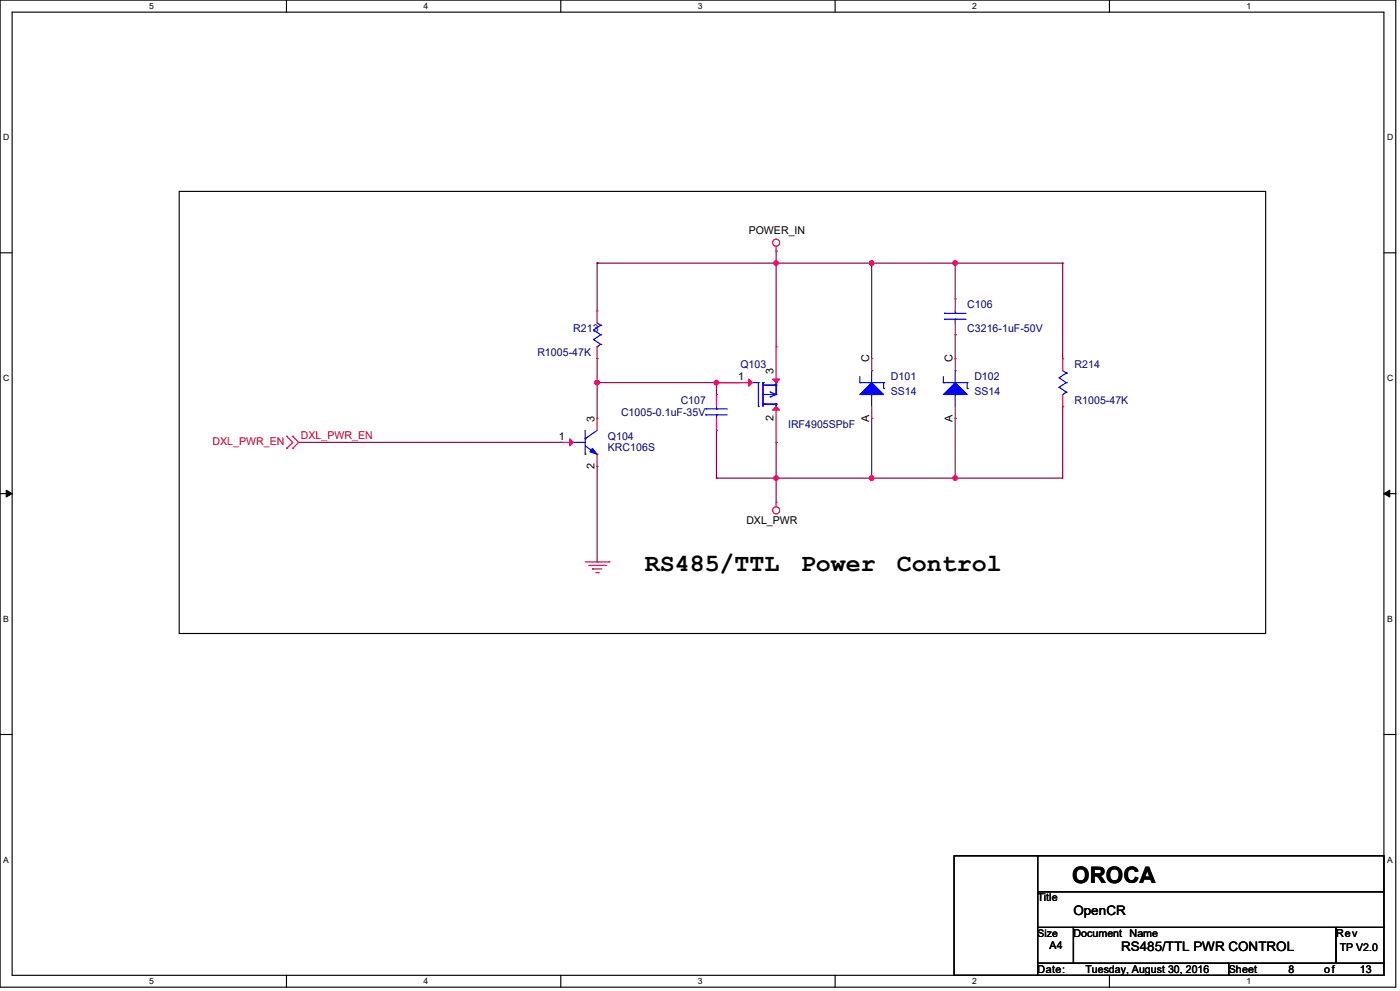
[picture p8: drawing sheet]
<svg xmlns="http://www.w3.org/2000/svg" width="420mm" height="297mm" viewBox="0 0 420 297" stroke-linecap="round" stroke-linejoin="round" font-family="sans-serif">
<path d="M0 0h418.7v295.9h-418.7zM3.6 3.6h411.6v288.7h-411.6z" fill="none" stroke="#000" stroke-width=".34"/>
<g fill="#fff">
<path d="M44.8 .4h1.4v2.9h-1.4z"/>
<path d="M44.8 292.7h1.4v2.9h-1.4z"/>
</g>
<path d="M85.9 0v3.6M85.9 292.3v3.6" fill="none" stroke="#000" stroke-width=".34"/>
<g fill="#fff">
<path d="M127.1 .4h1.4v2.9h-1.4z"/>
<path d="M127.1 292.7h1.4v2.9h-1.4z"/>
</g>
<path d="M168.2 0v3.6M168.2 292.3v3.6" fill="none" stroke="#000" stroke-width=".34"/>
<g fill="#fff">
<path d="M209.4 .4h1.4v2.9h-1.4z"/>
<path d="M209.4 292.7h1.4v2.9h-1.4z"/>
</g>
<path d="M250.5 0v3.6M250.5 292.3v3.6" fill="none" stroke="#000" stroke-width=".34"/>
<g fill="#fff">
<path d="M291.7 .4h1.4v2.9h-1.4z"/>
<path d="M291.7 292.7h1.4v2.9h-1.4z"/>
</g>
<path d="M332.8 0v3.6M332.8 292.3v3.6" fill="none" stroke="#000" stroke-width=".34"/>
<g fill="#fff">
<path d="M374 .4h1.4v2.9h-1.4z"/>
<path d="M374 292.7h1.4v2.9h-1.4z"/>
<path d="M1 39.7h1.8v2.9h-1.8z"/>
<path d="M416.1 39.7h1.9v2.9h-1.9z"/>
<path d="M1 111.8h1.8v2.9h-1.8z"/>
<path d="M416.1 111.8h1.9v2.9h-1.9z"/>
</g>
<path d="M0 75.8h3.6M415.2 75.8h3.6" fill="none" stroke="#000" stroke-width=".34"/>
<g fill="#fff">
<path d="M1 184h1.7v2.9h-1.7z"/>
<path d="M416.1 184h1.7v2.9h-1.7z"/>
</g>
<path d="M0 148h3.6M415.2 148h3.6" fill="none" stroke="#000" stroke-width=".34"/>
<path d="M1.9 146.9l1.7 1.1-1.7 1zM415.2 148l1.7-1.1v2.1z" fill="#000" stroke="#000" stroke-width=".3"/>
<g fill="#fff">
<path d="M1 256.2h1.7v2.9h-1.7z"/>
<path d="M416.1 256.2h1.7v2.9h-1.7z"/>
</g>
<path d="M53.8 57.4h325.9v132.5h-325.9zM0 220.1h3.6M415.2 220.1h3.6" fill="none" stroke="#000" stroke-width=".34"/>
<path d="M179.1 139.7v28.7" fill="none" stroke="#800040" stroke-width=".34"/>
<circle cx="179.1" cy="168.4" r=".17" fill="#800040"/>
<path d="M89.6 132.6h78.8" fill="none" stroke="#800040" stroke-width=".34"/>
<circle cx="168.4" cy="132.6" r=".17" fill="#800040"/>
<path d="M179.1 114.7v10.7" fill="none" stroke="#800040" stroke-width=".34"/>
<circle cx="179.1" cy="114.7" r=".17" fill="#800040"/>
<path d="M179.1 78.9v14.3" fill="none" stroke="#800040" stroke-width=".34"/>
<circle cx="179.1" cy="78.9" r=".17" fill="#800040"/>
<path d="M179.1 78.9h53.7" fill="none" stroke="#800040" stroke-width=".34"/>
<circle cx="179.1" cy="78.9" r=".17" fill="#800040"/>
<circle cx="232.8" cy="78.8" r=".7" fill="#f0f" stroke="#f0f" stroke-width=".34"/>
<path d="M214.9 129v14.3" fill="none" stroke="#800040" stroke-width=".34"/>
<circle cx="214.9" cy="129" r=".17" fill="#800040"/>
<path d="M286.6 143.3h32.2" fill="none" stroke="#800040" stroke-width=".34"/>
<circle cx="286.6" cy="143.3" r=".17" fill="#800040"/>
<circle cx="286.5" cy="143.3" r=".7" fill="#f0f" stroke="#f0f" stroke-width=".34"/>
<path d="M214.9 114.7v3.5" fill="none" stroke="#800040" stroke-width=".34"/>
<circle cx="214.9" cy="114.7" r=".17" fill="#800040"/>
<path d="M232.8 75.3v3.6" fill="none" stroke="#800040" stroke-width=".34"/>
<circle cx="232.8" cy="75.3" r=".17" fill="#800040"/>
<path d="M232.8 78.9h28.7" fill="none" stroke="#800040" stroke-width=".34"/>
<circle cx="232.8" cy="78.9" r=".17" fill="#800040"/>
<path d="M261.5 78.9v28.6" fill="none" stroke="#800040" stroke-width=".34"/>
<circle cx="261.5" cy="78.9" r=".17" fill="#800040"/>
<path d="M261.5 78.9h25.1" fill="none" stroke="#800040" stroke-width=".34"/>
<circle cx="261.5" cy="78.9" r=".17" fill="#800040"/>
<circle cx="261.5" cy="78.8" r=".7" fill="#f0f" stroke="#f0f" stroke-width=".34"/>
<path d="M261.5 125.4v17.9" fill="none" stroke="#800040" stroke-width=".34"/>
<circle cx="261.5" cy="125.4" r=".17" fill="#800040"/>
<path d="M286.6 78.9v10.7" fill="none" stroke="#800040" stroke-width=".34"/>
<circle cx="286.6" cy="78.9" r=".17" fill="#800040"/>
<path d="M286.6 100.3v7.2" fill="none" stroke="#800040" stroke-width=".34"/>
<circle cx="286.6" cy="100.3" r=".17" fill="#800040"/>
<path d="M286.6 125.4v17.9" fill="none" stroke="#800040" stroke-width=".34"/>
<circle cx="286.6" cy="125.4" r=".17" fill="#800040"/>
<path d="M318.8 121.8v21.5" fill="none" stroke="#800040" stroke-width=".34"/>
<circle cx="318.8" cy="121.8" r=".17" fill="#800040"/>
<path d="M318.8 78.9v28.6" fill="none" stroke="#800040" stroke-width=".34"/>
<circle cx="318.8" cy="78.9" r=".17" fill="#800040"/>
<path d="M286.6 78.9h32.2" fill="none" stroke="#800040" stroke-width=".34"/>
<circle cx="286.6" cy="78.9" r=".17" fill="#800040"/>
<circle cx="286.5" cy="78.8" r=".7" fill="#f0f" stroke="#f0f" stroke-width=".34"/>
<path d="M214.9 143.3h17.9" fill="none" stroke="#800040" stroke-width=".34"/>
<circle cx="214.9" cy="143.3" r=".17" fill="#800040"/>
<path d="M232.8 143.3v7.2" fill="none" stroke="#800040" stroke-width=".34"/>
<circle cx="232.8" cy="143.3" r=".17" fill="#800040"/>
<path d="M261.5 143.3h25.1" fill="none" stroke="#800040" stroke-width=".34"/>
<circle cx="261.5" cy="143.3" r=".17" fill="#800040"/>
<circle cx="261.5" cy="143.3" r=".7" fill="#f0f" stroke="#f0f" stroke-width=".34"/>
<path d="M232.8 143.3h28.7" fill="none" stroke="#800040" stroke-width=".34"/>
<circle cx="232.8" cy="143.3" r=".17" fill="#800040"/>
<circle cx="232.8" cy="143.3" r=".7" fill="#f0f" stroke="#f0f" stroke-width=".34"/>
<path d="M232.8 132.6v10.7" fill="none" stroke="#800040" stroke-width=".34"/>
<circle cx="232.8" cy="132.6" r=".17" fill="#800040"/>
<path d="M232.8 78.9v25" fill="none" stroke="#800040" stroke-width=".34"/>
<circle cx="232.8" cy="78.9" r=".17" fill="#800040"/>
<path d="M214.9 114.7h7.2" fill="none" stroke="#800040" stroke-width=".34"/>
<circle cx="214.9" cy="114.7" r=".17" fill="#800040"/>
<path d="M179.1 107.5v7.2" fill="none" stroke="#800040" stroke-width=".34"/>
<circle cx="179.1" cy="107.5" r=".17" fill="#800040"/>
<path d="M179.1 114.7h35.8" fill="none" stroke="#800040" stroke-width=".34"/>
<circle cx="179.1" cy="114.7" r=".17" fill="#800040"/>
<g fill="#f0f" stroke="#f0f" stroke-width=".34">
<circle cx="214.9" cy="114.7" r=".7"/>
<circle cx="179.1" cy="114.7" r=".7"/>
</g>
<path d="M175.6 168.4h7.1" fill="none" stroke="#f00" stroke-width=".34"/>
<circle cx="182.7" cy="168.4" r=".17" fill="#f00"/>
<path d="M176.6 169.5h5.1" fill="none" stroke="#f00" stroke-width=".34"/>
<circle cx="181.7" cy="169.5" r=".17" fill="#f00"/>
<path d="M177.7 170.5h2.9" fill="none" stroke="#f00" stroke-width=".34"/>
<circle cx="177.7" cy="170.5" r=".17" fill="#f00"/>
<path d="M178.8 171.6h.7" fill="none" stroke="#f00" stroke-width=".34"/>
<circle cx="179.5" cy="171.6" r=".17" fill="#f00"/>
<path d="M232.8 73.8v1.5" fill="none" stroke="#f00" stroke-width=".34"/>
<circle cx="232.8" cy="75.3" r=".17" fill="#f00"/>
<g fill="none" stroke="#f00" stroke-width=".34">
<path d="M232.8 150.5v1.4"/>
<circle cx="232.8" cy="72.7" r="1.06"/>
</g>
<circle cx="232.8" cy="150.5" r=".17" fill="#f00"/>
<g fill="none" stroke="#f00" stroke-width=".34">
<path d="M87.8 130.8l1.8 1.8"/>
<circle cx="232.8" cy="153" r="1.06"/>
</g>
<circle cx="87.8" cy="130.8" r=".17" fill="#f00"/>
<path d="M89.6 132.6l-1.8 1.8" fill="none" stroke="#f00" stroke-width=".34"/>
<circle cx="87.8" cy="134.4" r=".17" fill="#f00"/>
<path d="M87.8 132.6l-1.8 1.8" fill="none" stroke="#f00" stroke-width=".34"/>
<circle cx="86" cy="134.4" r=".17" fill="#f00"/>
<path d="M86 130.8l1.8 1.8" fill="none" stroke="#f00" stroke-width=".34"/>
<circle cx="86" cy="130.8" r=".17" fill="#f00"/>
<path d="M286.2 256.5h25.1v35.8h-25.1zM311.3 256.5h103.9v10.8h-103.9zM311.3 278h10.7v10.7h-10.7zM311.3 267.3h103.9v10.7h-103.9zM322 278h78.8v10.7h-78.8zM400.8 278h14.4v10.7h-14.4zM311.3 288.7h57.3v3.6h-57.3zM368.6 288.7h46.6v3.6h-46.6z" fill="none" stroke="#000" stroke-width=".34"/>
<path d="M179.1 96.8l1.1 .7" fill="none" stroke="#00f" stroke-width=".34"/>
<circle cx="180.2" cy="97.5" r=".17" fill="#00f"/>
<path d="M178.1 98.9l2.1 1.4" fill="none" stroke="#00f" stroke-width=".34"/>
<circle cx="180.2" cy="100.3" r=".17" fill="#00f"/>
<path d="M180.2 100.3l-2.1 1.5" fill="none" stroke="#00f" stroke-width=".34"/>
<circle cx="178.1" cy="101.8" r=".17" fill="#00f"/>
<path d="M178.1 101.8l2.1 1.4" fill="none" stroke="#00f" stroke-width=".34"/>
<circle cx="180.2" cy="103.2" r=".17" fill="#00f"/>
<path d="M180.2 103.2l-1.1 .7" fill="none" stroke="#00f" stroke-width=".34"/>
<circle cx="179.1" cy="103.9" r=".17" fill="#00f"/>
<path d="M180.2 97.5l-2.1 1.4" fill="none" stroke="#00f" stroke-width=".34"/>
<circle cx="180.2" cy="97.5" r=".17" fill="#00f"/>
<path d="M179.1 93.2v3.6" fill="none" stroke="#f00" stroke-width=".34"/>
<circle cx="179.1" cy="93.2" r=".17" fill="#f00"/>
<path d="M179.1 103.9v3.6" fill="none" stroke="#f00" stroke-width=".34"/>
<circle cx="179.1" cy="107.5" r=".17" fill="#f00"/>
<path d="M318.8 111.1l1.1 .7" fill="none" stroke="#00f" stroke-width=".34"/>
<circle cx="319.9" cy="111.8" r=".17" fill="#00f"/>
<path d="M317.7 113.2l2.2 1.5" fill="none" stroke="#00f" stroke-width=".34"/>
<circle cx="319.9" cy="114.7" r=".17" fill="#00f"/>
<path d="M319.9 114.7l-2.2 1.4" fill="none" stroke="#00f" stroke-width=".34"/>
<circle cx="317.7" cy="116.1" r=".17" fill="#00f"/>
<path d="M317.7 116.1l2.2 1.4" fill="none" stroke="#00f" stroke-width=".34"/>
<circle cx="319.9" cy="117.5" r=".17" fill="#00f"/>
<path d="M319.9 117.5l-1.1 .7" fill="none" stroke="#00f" stroke-width=".34"/>
<circle cx="318.8" cy="118.2" r=".17" fill="#00f"/>
<path d="M319.9 111.8l-2.2 1.4" fill="none" stroke="#00f" stroke-width=".34"/>
<circle cx="319.9" cy="111.8" r=".17" fill="#00f"/>
<path d="M318.8 107.5v3.6" fill="none" stroke="#f00" stroke-width=".34"/>
<circle cx="318.8" cy="107.5" r=".17" fill="#f00"/>
<path d="M318.8 118.2v3.6" fill="none" stroke="#f00" stroke-width=".34"/>
<circle cx="318.8" cy="121.8" r=".17" fill="#f00"/>
<path d="M261.5 114.7l3.6 3.5h-7.2z" fill="#00f" stroke="#00f" stroke-width=".34"/>
<path d="M261.5 118.2v3.6" fill="none" stroke="#00f" stroke-width=".34"/>
<circle cx="261.5" cy="118.2" r=".17" fill="#00f"/>
<path d="M261.5 111.1v3.6" fill="none" stroke="#00f" stroke-width=".34"/>
<circle cx="261.5" cy="111.1" r=".17" fill="#00f"/>
<path d="M257.9 112.9v1.8" fill="none" stroke="#00f" stroke-width=".34"/>
<circle cx="257.9" cy="114.7" r=".17" fill="#00f"/>
<path d="M257.9 114.7h7.2" fill="none" stroke="#00f" stroke-width=".34"/>
<circle cx="265.1" cy="114.7" r=".17" fill="#00f"/>
<path d="M265.1 114.7v1.8" fill="none" stroke="#00f" stroke-width=".34"/>
<circle cx="265.1" cy="116.5" r=".17" fill="#00f"/>
<path d="M261.5 121.8v3.6" fill="none" stroke="#f00" stroke-width=".34"/>
<circle cx="261.5" cy="125.4" r=".17" fill="#f00"/>
<path d="M261.5 107.5v3.6" fill="none" stroke="#f00" stroke-width=".34"/>
<circle cx="261.5" cy="107.5" r=".17" fill="#f00"/>
<path d="M179.1 129l-3.5 2.5" fill="none" stroke="#00f" stroke-width=".34"/>
<circle cx="175.6" cy="131.5" r=".17" fill="#00f"/>
<path d="M175.6 133.6l3.5 2.5" fill="none" stroke="#00f" stroke-width=".34"/>
<circle cx="179.1" cy="136.1" r=".17" fill="#00f"/>
<path d="M175.6 129v7.1" fill="none" stroke="#00f" stroke-width=".34"/>
<circle cx="175.6" cy="136.1" r=".17" fill="#00f"/>
<path d="M172 132.6h3.6" fill="none" stroke="#00f" stroke-width=".34"/>
<circle cx="172" cy="132.6" r=".17" fill="#00f"/>
<path d="M177.7 134.4l1.4 1.7-2.1-.7z" fill="#00f" stroke="#00f" stroke-width=".34"/>
<path d="M170.9 131.5l1.1 1.1-1.1 1z" fill="#f00" stroke="#f00" stroke-width=".34"/>
<path d="M168.4 132.6h3.6" fill="none" stroke="#f00" stroke-width=".34"/>
<circle cx="168.4" cy="132.6" r=".17" fill="#f00"/>
<path d="M179.1 136.1v3.6" fill="none" stroke="#f00" stroke-width=".34"/>
<circle cx="179.1" cy="139.7" r=".17" fill="#f00"/>
<path d="M179.1 125.4v3.6" fill="none" stroke="#f00" stroke-width=".34"/>
<circle cx="179.1" cy="125.4" r=".17" fill="#f00"/>
<path d="M214.9 121.8v.8" fill="none" stroke="#00f" stroke-width=".34"/>
<circle cx="214.9" cy="122.6" r=".17" fill="#00f"/>
<path d="M211.7 124.3h6.5" fill="none" stroke="#00f" stroke-width=".34"/>
<circle cx="211.7" cy="124.3" r=".17" fill="#00f"/>
<path d="M211.7 122.6h6.5" fill="none" stroke="#00f" stroke-width=".34"/>
<circle cx="211.7" cy="122.6" r=".17" fill="#00f"/>
<path d="M214.9 124.3v1.1" fill="none" stroke="#00f" stroke-width=".34"/>
<circle cx="214.9" cy="124.3" r=".17" fill="#00f"/>
<path d="M214.9 118.2v3.6" fill="none" stroke="#f00" stroke-width=".34"/>
<circle cx="214.9" cy="118.2" r=".17" fill="#f00"/>
<path d="M214.9 125.4v3.6" fill="none" stroke="#f00" stroke-width=".34"/>
<circle cx="214.9" cy="129" r=".17" fill="#f00"/>
<path d="M228.9 114.7v7.1" fill="none" stroke="#00f" stroke-width=".34"/>
<circle cx="228.9" cy="114.7" r=".17" fill="#00f"/>
<path d="M232.8 121.1v.7" fill="none" stroke="#00f" stroke-width=".34"/>
<circle cx="232.8" cy="121.1" r=".17" fill="#00f"/>
<path d="M229.3 121.1h3.5" fill="none" stroke="#00f" stroke-width=".34"/>
<circle cx="229.3" cy="121.1" r=".17" fill="#00f"/>
<path d="M231.4 118.2h1.4" fill="none" stroke="#00f" stroke-width=".34"/>
<circle cx="232.8" cy="118.2" r=".17" fill="#00f"/>
<path d="M232.8 114.7v3.5" fill="none" stroke="#00f" stroke-width=".34"/>
<circle cx="232.8" cy="114.7" r=".17" fill="#00f"/>
<path d="M229.3 115.4h3.2" fill="none" stroke="#00f" stroke-width=".34"/>
<circle cx="232.5" cy="115.4" r=".17" fill="#00f"/>
<path d="M232.8 121.1v.7" fill="none" stroke="#00f" stroke-width=".34"/>
<circle cx="232.8" cy="121.1" r=".17" fill="#00f"/>
<path d="M228.9 121.1h3.9" fill="none" stroke="#00f" stroke-width=".34"/>
<circle cx="228.9" cy="121.1" r=".17" fill="#00f"/>
<path d="M228.9 114.7v7.1" fill="none" stroke="#00f" stroke-width=".34"/>
<circle cx="228.9" cy="114.7" r=".17" fill="#00f"/>
<path d="M228.9 115.4h3.9" fill="none" stroke="#00f" stroke-width=".34"/>
<circle cx="232.8" cy="115.4" r=".17" fill="#00f"/>
<path d="M232.8 114.7v3.5" fill="none" stroke="#00f" stroke-width=".34"/>
<circle cx="232.8" cy="114.7" r=".17" fill="#00f"/>
<path d="M225.7 114.7h1.8" fill="none" stroke="#00f" stroke-width=".34"/>
<circle cx="227.5" cy="114.7" r=".17" fill="#00f"/>
<path d="M227.5 114.7v7.1" fill="none" stroke="#00f" stroke-width=".34"/>
<circle cx="227.5" cy="121.8" r=".17" fill="#00f"/>
<path d="M228.9 118.2h2.9" fill="none" stroke="#00f" stroke-width=".34"/>
<circle cx="231.8" cy="118.2" r=".17" fill="#00f"/>
<path d="M232.8 118.2l-1.7 .8" fill="none" stroke="#00f" stroke-width=".34"/>
<circle cx="231.1" cy="119" r=".17" fill="#00f"/>
<path d="M231.1 117.5l1.7 .7" fill="none" stroke="#00f" stroke-width=".34"/>
<circle cx="231.1" cy="117.5" r=".17" fill="#00f"/>
<path d="M224.6 113.6l1.1 1.1-1.1 1z" fill="#f00" stroke="#f00" stroke-width=".34"/>
<path d="M214.9 114.7h10.8" fill="none" stroke="#f00" stroke-width=".34"/>
<circle cx="214.9" cy="114.7" r=".17" fill="#f00"/>
<path d="M231.8 122.9l1-1.1 1.1 1.1z" fill="#f00" stroke="#f00" stroke-width=".34"/>
<path d="M232.8 121.8v10.8" fill="none" stroke="#f00" stroke-width=".34"/>
<circle cx="232.8" cy="132.6" r=".17" fill="#f00"/>
<path d="M231.8 113.6h2.1l-1.1 1.1z" fill="#f00" stroke="#f00" stroke-width=".34"/>
<path d="M232.8 103.9v10.8" fill="none" stroke="#f00" stroke-width=".34"/>
<circle cx="232.8" cy="103.9" r=".17" fill="#f00"/>
<path d="M286.6 93.2v.7" fill="none" stroke="#00f" stroke-width=".34"/>
<circle cx="286.6" cy="93.9" r=".17" fill="#00f"/>
<path d="M283.3 95.7h6.5" fill="none" stroke="#00f" stroke-width=".34"/>
<circle cx="283.3" cy="95.7" r=".17" fill="#00f"/>
<path d="M283.3 93.9h6.5" fill="none" stroke="#00f" stroke-width=".34"/>
<circle cx="283.3" cy="93.9" r=".17" fill="#00f"/>
<path d="M286.6 95.7v1.1" fill="none" stroke="#00f" stroke-width=".34"/>
<circle cx="286.6" cy="95.7" r=".17" fill="#00f"/>
<path d="M286.6 89.6v3.6" fill="none" stroke="#f00" stroke-width=".34"/>
<circle cx="286.6" cy="89.6" r=".17" fill="#f00"/>
<path d="M286.6 96.8v3.5" fill="none" stroke="#f00" stroke-width=".34"/>
<circle cx="286.6" cy="100.3" r=".17" fill="#f00"/>
<path d="M283 118.2l3.6-3.5 3.6 3.5z" fill="#00f" stroke="#00f" stroke-width=".34"/>
<path d="M286.6 118.2v3.6" fill="none" stroke="#00f" stroke-width=".34"/>
<circle cx="286.6" cy="118.2" r=".17" fill="#00f"/>
<path d="M286.6 111.1v3.6" fill="none" stroke="#00f" stroke-width=".34"/>
<circle cx="286.6" cy="111.1" r=".17" fill="#00f"/>
<path d="M283 112.9v1.8" fill="none" stroke="#00f" stroke-width=".34"/>
<circle cx="283" cy="114.7" r=".17" fill="#00f"/>
<path d="M283 114.7h7.2" fill="none" stroke="#00f" stroke-width=".34"/>
<circle cx="290.2" cy="114.7" r=".17" fill="#00f"/>
<path d="M290.2 114.7v1.8" fill="none" stroke="#00f" stroke-width=".34"/>
<circle cx="290.2" cy="116.5" r=".17" fill="#00f"/>
<path d="M286.6 121.8v3.6" fill="none" stroke="#f00" stroke-width=".34"/>
<circle cx="286.6" cy="125.4" r=".17" fill="#f00"/>
<path d="M286.6 107.5v3.6" fill="none" stroke="#f00" stroke-width=".34"/>
<circle cx="286.6" cy="107.5" r=".17" fill="#f00"/>
<g fill="#f0f" stroke="#f0f" stroke-width=".34">
<circle cx="232.8" cy="78.8" r=".7"/>
<circle cx="286.5" cy="143.3" r=".7"/>
<circle cx="261.5" cy="78.8" r=".7"/>
<circle cx="286.5" cy="78.8" r=".7"/>
<circle cx="261.5" cy="143.3" r=".7"/>
<circle cx="232.8" cy="143.3" r=".7"/>
<circle cx="214.9" cy="114.7" r=".7"/>
<circle cx="179.1" cy="114.7" r=".7"/>
</g>
<g font-size="7.5">
<text x="193.5" y="171.1">RS485/TTL</text>
<text x="240.2" y="171.1">Power</text>
<text x="269.1" y="171.1">Control</text>
</g>
<text font-size="6.8" x="321.6" y="264.5">OROCA</text>
<g font-size="3.9">
<text x="322" y="274.4">OpenCR</text>
<text x="336.3" y="285.1">RS485/TTL PWR CONTROL</text>
</g>
<g font-size="3.2">
<text x="224.6" y="70.3">POWER_IN</text>
<text x="221.4" y="113.9">1</text>
<text x="232.1" y="112.2" transform="rotate(-90 232.1 112.2)">3</text>
<text x="260.7" y="108.6" transform="rotate(-90 260.7 108.6)">C</text>
<text x="285.8" y="108.6" transform="rotate(-90 285.8 108.6)">C</text>
<text x="167.7" y="131.8">1</text>
<text x="178.3" y="126.5" transform="rotate(-90 178.3 126.5)">3</text>
<text x="232.1" y="126.2" transform="rotate(-90 232.1 126.2)">2</text>
<text x="260.7" y="126.5" transform="rotate(-90 260.7 126.5)">A</text>
<text x="285.8" y="126.5" transform="rotate(-90 285.8 126.5)">A</text>
<text x="178.3" y="140.5" transform="rotate(-90 178.3 140.5)">2</text>
<text x="223.9" y="156.9">DXL_PWR</text>
<text x="311.3" y="270.1">Title</text>
<text x="322" y="280.8">Document</text>
<text x="338.9" y="280.8">Name</text>
<text x="400.8" y="280.8">Rev</text>
<text x="314.9" y="284.4">A4</text>
<text x="401.9" y="285.2">TP V2.0</text>
<text x="311.3" y="291.6">Date:</text>
<text x="325.6" y="291.6">Tuesday, August 30, 2016</text>
<text x="368.6" y="291.6">Sheet</text>
<text x="386.5" y="291.6">8</text>
<text x="397.3" y="291.6">of</text>
<text x="408" y="291.6">13</text>
</g>
<g font-size="3.2" fill="#000080">
<text x="290.1" y="92.5">C106</text>
<text x="172" y="99.7">R213</text>
<text x="290.1" y="99.7">C3216-1uF-50V</text>
<text x="161.2" y="106.8">R1005-47K</text>
<text x="222.1" y="110.4">Q103</text>
<text x="267.2" y="114">D101</text>
<text x="292.3" y="114">D102</text>
<text x="322.4" y="110.4">R214</text>
<text x="267.2" y="118.3">SS14</text>
<text x="292.3" y="118.3">SS14</text>
<text x="186.3" y="124.7">C1005-0.1uF-35V</text>
<text x="204.2" y="121.1">C107</text>
<text x="322.4" y="121.1">R1005-47K</text>
<text x="182.4" y="131.9">Q104</text>
<text x="236.4" y="128.3">IRF4905SPbF</text>
<text x="182.4" y="135.1">KRC106S</text>
</g>
<g font-size="3.2" fill="#f00">
<text x="90.3" y="131.4">DXL_PWR_EN</text>
<text x="63.8" y="133.3">DXL_PWR_EN</text>
</g>
<text font-size="3.1" x="311.3" y="280.8">Size</text>
<g font-size="2.6">
<text x="44.8" y="2.8">5</text>
<text x="127.1" y="2.8">4</text>
<text x="209.4" y="2.8">3</text>
<text x="291.7" y="2.8">2</text>
<text x="374" y="2.8">1</text>
<text x="1" y="42">D</text>
<text x="416.1" y="42">D</text>
<text x="1" y="114.2">C</text>
<text x="416.1" y="114.2">C</text>
<text x="1" y="186.4">B</text>
<text x="416.1" y="186.4">B</text>
<text x="1" y="258.5">A</text>
<text x="416.1" y="258.5">A</text>
<text x="44.8" y="295">5</text>
<text x="127.1" y="295">4</text>
<text x="209.4" y="295">3</text>
<text x="291.7" y="295">2</text>
<text x="374" y="295">1</text>
</g>
</svg>
